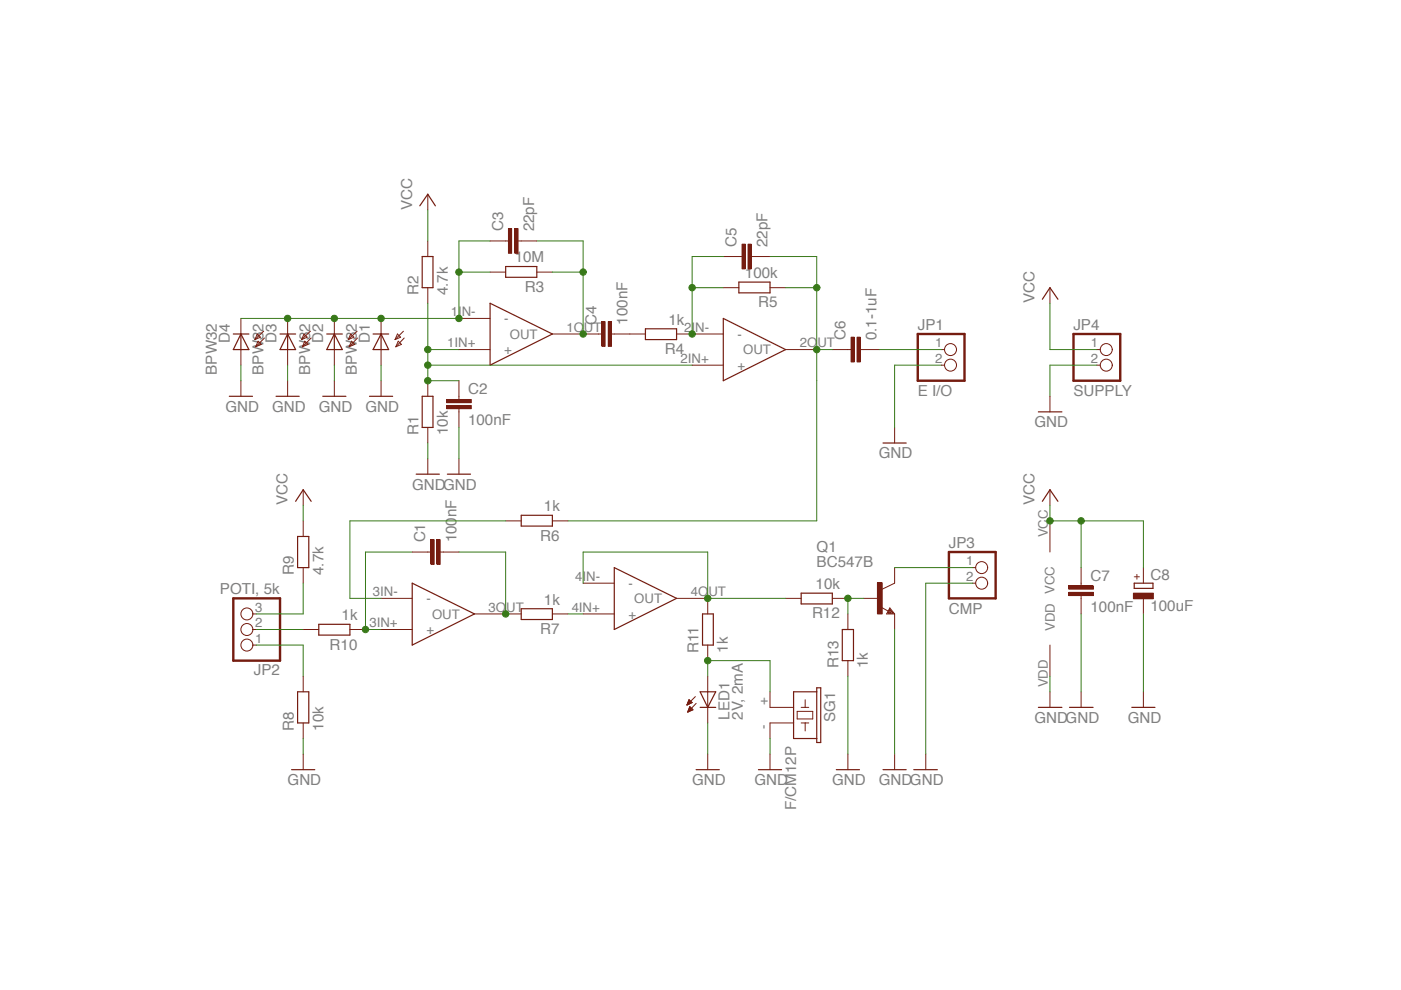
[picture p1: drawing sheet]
<svg xmlns="http://www.w3.org/2000/svg" width="297mm" height="210mm" viewBox="0 0 297 210" stroke-linecap="round" stroke-linejoin="round" font-family="sans-serif">
<g fill="none" stroke="#751c10" stroke-width=".25">
<path d="M89 43.6l1.7-2.4 1.6 2.4M89.5 54.4h2.3v6.6h-2.3zM49.5 70.8h3.3M51.1 70.8l1.7 3.3h-3.3zM51.1 70.8v3.3M59.4 70.8h3.3M61 70.8l1.7 3.3h-3.3zM61 70.8v3.3M69.3 70.8h3.3M70.9 70.8l1.7 3.3h-3.3zM70.9 70.8v3.3M79.1 70.8h3.3"/>
<path d="M80.8 70.8l1.6 3.3h-3.3zM80.8 70.8v3.3M103.9 64.3l13.2 6.5-13.2 6.6zM153.4 67.5l13.2 6.6-13.2 6.6zM89.5 84h2.3v6.6h-2.3zM88.2 100.5h5M87.4 123.6l13.2 6.6-13.2 6.6zM130.2 120.3l13.2 6.6-13.2 6.6z"/>
</g>
<g fill="none" stroke="#751c10" stroke-width=".21">
<path d="M90.7 41.2v3.3M90.7 51.1v3.3M51.1 67.5v3.3M51.1 74.1v3.3M54.5 70.8l.7 .7-1.2 .5zM54.7 72.3l.7 .7-1.2 .5zM55.9 70.2l-1.9 1.8M56.1 71.7l-1.9 1.8M61 67.5v3.3M61 74.1v3.3M64.5 70.8l.6 .7-1.2 .5zM64.6 72.3l.7 .7-1.2 .5z"/>
<path d="M65.8 70.2l-1.9 1.8M66 71.7l-1.9 1.8M70.9 67.5v3.3M70.9 74.1v3.3M74.4 70.8l.6 .7-1.1 .5zM74.5 72.3l.7 .7-1.2 .5zM75.7 70.2l-1.8 1.8M75.8 71.7l-1.8 1.8M80.8 67.5v3.3M80.8 74.1v3.3M84.3 70.8l.6 .7-1.1 .5zM84.4 72.3l.7 .7-1.2 .5z"/>
<path d="M85.5 70.2l-1.7 1.8M85.7 71.7l-1.8 1.8M90.7 61v3.3M97.3 74.1h6.6M97.3 67.5h6.6M117.1 70.8h6.5M146.7 70.8h6.7M146.7 77.4h6.7M166.6 74.1h6.6M90.7 80.7v3.3M90.7 90.6v3.3M90.7 97.2v3.3"/>
<path d="M97.3 84v.7M97.3 86.6v.7M80.8 133.5h6.6M80.8 126.9h6.6M100.6 130.2h6.6M123.6 130.2h6.6M123.6 123.6h6.6M143.4 126.9h6.7"/>
</g>
<path d="M94.7 86h5.2v.6h-5.2z" fill="#751c10"/>
<path d="M94.7 86h5.2v.6h-5.2z" fill="none" stroke="#751c10" stroke-width=".21"/>
<path d="M94.7 84.7h5.2v.7h-5.2z" fill="#751c10"/>
<path d="M107.2 51.1h.6M109.8 51.1h.7M94.7 84.7h5.2v.7h-5.2zM97.3 80.7v3.3M97.3 87.3v3.3M97.3 97.2v3.3" fill="none" stroke="#751c10" stroke-width=".21"/>
<path d="M94.8 100.5h5" fill="none" stroke="#751c10" stroke-width=".25"/>
<path d="M109.1 48.4h.7v5.3h-.7z" fill="#751c10"/>
<path d="M109.2 48.5h.6v5.2h-.6z" fill="none" stroke="#751c10" stroke-width=".21"/>
<path d="M107.8 48.4h.7v5.3h-.7z" fill="#751c10"/>
<path d="M103.9 51.1h3.3M103.9 57.7h3.3M107.8 48.5h.7v5.2h-.7zM110.5 51.1h3.3M113.8 57.7h3.3M126.9 70.8h.7M129.6 70.8h.6M51.1 80.7v3.3M61 80.7v3.3M70.9 80.7v3.3M80.8 80.7v3.3" fill="none" stroke="#751c10" stroke-width=".21"/>
<path d="M107.2 56.5h6.6v2.3h-6.6zM48.6 84h4.9M58.5 84h4.9M68.4 84h4.9M78.3 84h4.9" fill="none" stroke="#751c10" stroke-width=".25"/>
<path d="M128.9 68.2h.7v5.2h-.7z" fill="#751c10"/>
<path d="M129 68.2h.6v5.2h-.6z" fill="none" stroke="#751c10" stroke-width=".21"/>
<path d="M127.6 68.2h.7v5.2h-.7z" fill="#751c10"/>
<path d="M156.7 54.4h.6M159.3 54.4h.7M123.6 70.8h3.3M127.6 68.2h.7v5.2h-.7zM130.2 70.8h6.6M143.4 70.8h3.3M153.4 61h3.3M163.3 61h3.3" fill="none" stroke="#751c10" stroke-width=".21"/>
<path d="M156.7 59.8h6.6v2.3h-6.6zM136.8 69.7h6.6v2.3h-6.6z" fill="none" stroke="#751c10" stroke-width=".25"/>
<path d="M158.6 51.7h.7v5.3h-.7z" fill="#751c10"/>
<path d="M158.6 51.8h.7v5.2h-.7z" fill="none" stroke="#751c10" stroke-width=".21"/>
<path d="M157.3 51.7h.7v5.3h-.7z" fill="#751c10"/>
<g fill="none" stroke="#751c10" stroke-width=".21">
<path d="M153.4 54.4h3.3M157.3 51.8h.7v5.2h-.7zM160 54.4h3.3M199.6 74.1h.7M199.6 77.4h.7M90.7 117h.7M93.3 117h.7M107.2 110.4h3.3M117.1 110.4h3.3M107.2 130.2h3.3M117.1 130.2h3.3"/>
<circle cx="201.5" cy="77.4" r="1.27"/>
<circle cx="201.5" cy="74.1" r="1.27"/>
</g>
<path d="M194.6 70.8h9.9v9.9h-9.9z" fill="none" stroke="#751c10" stroke-width=".51"/>
<path d="M110.5 109.3h6.6v2.2h-6.6zM110.5 129.1h6.6v2.3h-6.6z" fill="none" stroke="#751c10" stroke-width=".25"/>
<path d="M92.6 114.4h.7v5.2h-.7z" fill="#751c10"/>
<path d="M92.6 114.4h.7v5.3h-.7z" fill="none" stroke="#751c10" stroke-width=".21"/>
<path d="M91.4 114.4h.6v5.2h-.6z" fill="#751c10"/>
<g fill="none" stroke="#751c10" stroke-width=".21">
<path d="M222.6 61v3.3M232.5 74.1h.8M232.5 77.4h.8M189.7 90.6v3.3M222.6 84v3.3M64.3 103.8v3.3M64.3 110.4v3.3M87.4 117h3.3M91.4 114.4h.7v5.3h-.7zM94 117h3.3M222.6 103.8v3.3M222.6 110.4v6.6"/>
<path d="M53.7 136.8h.7M53.7 133.5h.7M53.7 130.2h.7M64.3 120.3v3.3M64.3 133.5h3.3M74.2 133.5h3.3M150.1 126.9v3.3M150.1 136.8v3.3M206.2 120.3h.7M206.2 123.6h.7M222.6 136.8v6.6M229.2 123.6v.6"/>
<path d="M229.2 126.3v.6M64.3 143.4v3.3M64.3 153.3v3.3M64.3 159.9v3.3M145.6 149.5h.1M145.6 149.4h.3M145.7 149.3h.5M145.7 149.1h.7M145.8 149h.8M145.8 149h.9M145.8 150.9h.1M145.8 150.8h.3"/>
<path d="M145.9 148.9h.8M145.9 148.8h.7M145.9 150.7h.4M145.9 150.7h.7M146 148.7h.4M146 148.5h.3M146 150.6h.7M146 150.5h.9M146.1 148.4l-.5 1.1M146.1 148.4l.6 .6M146.1 148.5h.1M146.1 148.4h.1"/>
<path d="M146.1 150.3h.7M146.1 150.2h.6M146.2 150.1h.4M146.2 150.1h.3M146.2 150h.2M146.2 149.9h.1M146.7 149l-1.1 .5M146.9 150.5l-.7-.7-.4 1.2M146.9 150.5l-1.1 .5M147.4 147.7l-1.8 1.8M147.6 149.1l-1.8 1.9M150.1 143.4v9.9"/>
<path d="M150.1 159.9v3.3M163.3 146.7v3.3h5M163.3 159.9v3.3M168.3 153.3h-5v3.3M169 150.8h3.3v1.6h-3.3zM169.9 150h1.6M169.9 153.3h1.6M170.7 148.4v1.6M170.7 153.3v1.7M196.3 159.9v3.3M222.6 146.7v3.3"/>
<circle cx="234.5" cy="77.4" r="1.27"/>
<circle cx="234.5" cy="74.1" r="1.27"/>
<circle cx="52.3" cy="133.5" r="1.27"/>
<circle cx="52.3" cy="136.8" r="1.27"/>
<circle cx="52.3" cy="130.2" r="1.27"/>
<circle cx="208.1" cy="123.6" r="1.27"/>
<circle cx="208.1" cy="120.3" r="1.27"/>
</g>
<g fill="none" stroke="#751c10" stroke-width=".25">
<path d="M221 63.5l1.6-2.5 1.7 2.5M187.2 93.9h4.9M220.2 87.3h4.9M62.7 106.3l1.6-2.5 1.7 2.5M63.1 113.7h2.4v6.6h-2.4zM221 106.3l1.6-2.5 1.7 2.5M67.6 132.4h6.6v2.3h-6.6zM148.9 130.2h2.3v6.6h-2.3zM63.1 146.7h2.4v6.6h-2.4zM148.4 146.7h3.3l-1.6 3.3zM148.4 150h3.3M173.2 146.7h-4.9v9.9h4.9"/>
<path d="M173.2 145.8h.8v11.6h-.8zM220.2 150h4.9M61.8 163.2h4.9M147.6 163.2h4.9M160.8 163.2h4.9M193.7 163.2h5"/>
</g>
<path d="M227.6 70.8h9.9v9.9h-9.9zM201.2 117h9.9v9.9h-9.9zM49.5 126.9h9.9v13.2h-9.9z" fill="none" stroke="#751c10" stroke-width=".51"/>
<path d="M226.6 125.6h5.2v.7h-5.2z" fill="#751c10"/>
<path d="M226.6 125.6h5.2v.7h-5.2z" fill="none" stroke="#751c10" stroke-width=".21"/>
<path d="M226.6 124.2h5.2v.7h-5.2z" fill="#751c10"/>
<path d="M226.6 124.2h5.2v.7h-5.2zM229.2 120.3v3.3M229.2 126.9v3.3M229.2 146.7v3.3" fill="none" stroke="#751c10" stroke-width=".21"/>
<path d="M240.5 123.6h4v1.1h-4zM226.8 150h5" fill="none" stroke="#751c10" stroke-width=".25"/>
<path d="M240.3 125.7h4.2v1.2h-4.2z" fill="#751c10"/>
<path d="M179.8 74.1h.6M182.4 74.1h.7M240.3 125.8h4.2v1.2h-4.2zM242.4 120.3v3.3M242.4 126.9v3.3M242.4 146.7v3.3" fill="none" stroke="#751c10" stroke-width=".21"/>
<path d="M240 150h4.9" fill="none" stroke="#751c10" stroke-width=".25"/>
<path d="M181.7 71.5h.7v5.2h-.7z" fill="#751c10"/>
<path d="M181.7 71.5h.7v5.2h-.7z" fill="none" stroke="#751c10" stroke-width=".21"/>
<path d="M180.4 71.5h.7v5.2h-.7z" fill="#751c10"/>
<path d="M176.5 74.1h3.3M180.4 71.5h.7v5.2h-.7zM183.1 74.1h3.3M166.6 126.9h3.3M176.5 126.9h3.3M179.8 130.2v3.3M186.8 128.7l1.5 .9M188.7 128.9l1 1.3h-1.7zM189.7 123.6l-2.7 1.3M179.8 140.1v3.3" fill="none" stroke="#751c10" stroke-width=".21"/>
<path d="M169.9 125.8h6.6v2.3h-6.6zM178.6 133.5h2.4v6.6h-2.4zM188.7 129.6l.1 .3h-.5l.4-.7 .6 .8h-1" fill="none" stroke="#751c10" stroke-width=".25"/>
<path d="M186 123.5h1v6.6h-1z" fill="#751c10"/>
<path d="M183.1 126.9h3.3M186 123.6h1v6.6h-1zM189.7 120.3v3.3M189.7 130.2v3.3M179.8 159.9v3.3M189.7 159.9v3.3" fill="none" stroke="#751c10" stroke-width=".21"/>
<path d="M177.3 163.2h4.9M187.2 163.2h4.9" fill="none" stroke="#751c10" stroke-width=".25"/>
<path d="M90.7 64.3v16.4M90.7 74.1h6.6" fill="none" stroke="#387919" stroke-width=".21"/>
<circle cx="90.7" cy="74.1" r=".68" fill="#387919"/>
<g fill="none" stroke="#387919" stroke-width=".21">
<path d="M90.7 80.7h6.6"/>
<circle cx="90.7" cy="74.1" r=".68"/>
</g>
<circle cx="90.7" cy="80.7" r=".68" fill="#387919"/>
<g fill="none" stroke="#387919" stroke-width=".21">
<path d="M90.7 77.4h56"/>
<circle cx="90.7" cy="80.7" r=".68"/>
</g>
<circle cx="90.7" cy="77.4" r=".68" fill="#387919"/>
<g fill="none" stroke="#387919" stroke-width=".21">
<path d="M51.1 67.5h46.2"/>
<circle cx="90.7" cy="77.4" r=".68"/>
</g>
<circle cx="61" cy="67.5" r=".68" fill="#387919"/>
<circle cx="61" cy="67.5" r=".68" fill="none" stroke="#387919" stroke-width=".21"/>
<circle cx="70.9" cy="67.5" r=".68" fill="#387919"/>
<circle cx="70.9" cy="67.5" r=".68" fill="none" stroke="#387919" stroke-width=".21"/>
<circle cx="80.8" cy="67.5" r=".68" fill="#387919"/>
<g fill="none" stroke="#387919" stroke-width=".21">
<path d="M97.3 57.7h6.6M103.9 51.1h-6.6v16.4"/>
<circle cx="80.8" cy="67.5" r=".68"/>
</g>
<circle cx="97.3" cy="67.5" r=".68" fill="#387919"/>
<circle cx="97.3" cy="67.5" r=".68" fill="none" stroke="#387919" stroke-width=".21"/>
<circle cx="97.3" cy="57.7" r=".68" fill="#387919"/>
<g fill="none" stroke="#387919" stroke-width=".21">
<path d="M113.8 51.1h9.8v19.7M117.1 57.7h6.5"/>
<circle cx="97.3" cy="57.7" r=".68"/>
</g>
<circle cx="123.6" cy="57.7" r=".68" fill="#387919"/>
<circle cx="123.6" cy="57.7" r=".68" fill="none" stroke="#387919" stroke-width=".21"/>
<circle cx="123.6" cy="70.8" r=".68" fill="#387919"/>
<g fill="none" stroke="#387919" stroke-width=".21">
<path d="M90.7 44.5v6.6M51.1 77.4v3.3M61 77.4v3.3M70.9 77.4v3.3M80.8 77.4v3.3M199.6 77.4h-9.9v13.2M232.5 77.4h-9.9v6.6M90.7 93.9v3.3M97.3 90.6v6.6M64.3 107.1v3.3M222.6 107.1v3.3h19.8v9.9M229.2 110.4v9.9"/>
<path d="M189.7 133.5v26.4M206.2 123.6h-9.9v36.3M229.2 130.2v16.5M242.4 130.2v16.5M64.3 156.6v3.3M150.1 153.3v6.6M163.3 156.6v3.3M179.8 143.4v16.5M222.6 143.4v3.3"/>
<circle cx="123.6" cy="70.8" r=".68"/>
</g>
<circle cx="222.6" cy="110.4" r=".68" fill="#387919"/>
<circle cx="222.6" cy="110.4" r=".68" fill="none" stroke="#387919" stroke-width=".21"/>
<circle cx="229.2" cy="110.4" r=".68" fill="#387919"/>
<g fill="none" stroke="#387919" stroke-width=".21">
<path d="M153.4 54.4h-6.7v16.4M146.7 61h6.7M222.6 64.3v9.8h9.9"/>
<circle cx="229.2" cy="110.4" r=".68"/>
</g>
<circle cx="146.7" cy="70.8" r=".68" fill="#387919"/>
<circle cx="146.7" cy="70.8" r=".68" fill="none" stroke="#387919" stroke-width=".21"/>
<circle cx="146.7" cy="61" r=".68" fill="#387919"/>
<g fill="none" stroke="#387919" stroke-width=".21">
<path d="M163.3 54.4h9.9v19.7M166.6 61h6.6"/>
<circle cx="146.7" cy="61" r=".68"/>
</g>
<circle cx="173.1" cy="74.1" r=".68" fill="#387919"/>
<circle cx="173.2" cy="74.1" r=".68" fill="none" stroke="#387919" stroke-width=".21"/>
<circle cx="173.1" cy="61" r=".68" fill="#387919"/>
<g fill="none" stroke="#387919" stroke-width=".21">
<path d="M176.5 74.1h-3.3v36.3h-52.8M97.3 117h9.9v13.2"/>
<circle cx="173.2" cy="61" r=".68"/>
</g>
<circle cx="107.2" cy="130.1" r=".68" fill="#387919"/>
<g fill="none" stroke="#387919" stroke-width=".21">
<path d="M87.4 117h-9.9v16.5h3.3M120.4 130.2h3.2"/>
<circle cx="107.2" cy="130.2" r=".68"/>
</g>
<circle cx="77.5" cy="133.4" r=".68" fill="#387919"/>
<g fill="none" stroke="#387919" stroke-width=".21">
<path d="M54.4 133.5h9.9M54.4 136.8h9.9v6.6M64.3 123.6v6.6h-9.9M123.6 123.6v-6.6h26.5v9.9"/>
<circle cx="77.5" cy="133.5" r=".68"/>
</g>
<circle cx="150" cy="126.8" r=".68" fill="#387919"/>
<g fill="none" stroke="#387919" stroke-width=".21">
<path d="M150.1 126.9h16.5M150.1 143.4v-3.3h13.2v6.6"/>
<circle cx="150.1" cy="126.9" r=".68"/>
</g>
<circle cx="150" cy="140.1" r=".68" fill="#387919"/>
<g fill="none" stroke="#387919" stroke-width=".21">
<path d="M186.4 74.1h13.2M107.2 110.4h-33v16.5h6.6M183.1 126.9h-3.3v3.3"/>
<circle cx="150.1" cy="140.1" r=".68"/>
</g>
<circle cx="179.7" cy="126.8" r=".68" fill="#387919"/>
<g fill="none" stroke="#387919" stroke-width=".21">
<path d="M189.7 120.3h16.5"/>
<circle cx="179.8" cy="126.9" r=".68"/>
</g>
<g font-size="3.2" fill="#808080">
<text x="87.4" y="44.4" transform="rotate(-90 87.4 44.4)">VCC</text>
<text x="106.7" y="49.1" transform="rotate(-90 106.7 49.1)">C3</text>
<text x="113.3" y="49.1" transform="rotate(-90 113.3 49.1)">22pF</text>
<text x="156.1" y="52.4" transform="rotate(-90 156.1 52.4)">C5</text>
<text x="162.7" y="52.4" transform="rotate(-90 162.7 52.4)">22pF</text>
<text x="109.1" y="55.6">10M</text>
<text x="157.9" y="58.9">100k</text>
<text x="88.7" y="62.6" transform="rotate(-90 88.7 62.6)">R2</text>
<text x="95" y="62.6" transform="rotate(-90 95 62.6)">4.7k</text>
<text x="111.3" y="61.9">R3</text>
<text x="160.7" y="65.2">R5</text>
<text x="219.3" y="64.2" transform="rotate(-90 219.3 64.2)">VCC</text>
<text x="126.5" y="68.9" transform="rotate(-90 126.5 68.9)">C4</text>
<text x="133.1" y="68.9" transform="rotate(-90 133.1 68.9)">100nF</text>
<text x="141.7" y="68.8">1k</text>
<text x="194.6" y="70">JP1</text>
<text x="227.6" y="70">JP4</text>
<text x="48.7" y="72.7" transform="rotate(-90 48.7 72.7)">D4</text>
<text x="58.6" y="72.7" transform="rotate(-90 58.6 72.7)">D3</text>
<text x="68.5" y="72.7" transform="rotate(-90 68.5 72.7)">D2</text>
<text x="78.4" y="72.7" transform="rotate(-90 78.4 72.7)">D1</text>
<text x="140.9" y="75.1">R4</text>
<text x="179.2" y="72.1" transform="rotate(-90 179.2 72.1)">C6</text>
<text x="185.8" y="72.1" transform="rotate(-90 185.8 72.1)">0.1-1uF</text>
<text x="45.9" y="79.4" transform="rotate(-90 45.9 79.4)">BPW32</text>
<text x="55.8" y="79.4" transform="rotate(-90 55.8 79.4)">BPW32</text>
<text x="65.7" y="79.4" transform="rotate(-90 65.7 79.4)">BPW32</text>
<text x="75.6" y="79.4" transform="rotate(-90 75.6 79.4)">BPW32</text>
<text x="99.2" y="83.5">C2</text>
<text x="47.8" y="87.3">GND</text>
<text x="57.7" y="87.3">GND</text>
<text x="67.6" y="87.3">GND</text>
<text x="77.5" y="87.3">GND</text>
<text x="194.6" y="84">E I/O</text>
<text x="227.6" y="84">SUPPLY</text>
<text x="88.7" y="92.3" transform="rotate(-90 88.7 92.3)">R1</text>
<text x="95" y="92.3" transform="rotate(-90 95 92.3)">10k</text>
<text x="99.2" y="90.1">100nF</text>
<text x="219.3" y="90.6">GND</text>
<text x="186.3" y="97.2">GND</text>
<text x="61" y="107.1" transform="rotate(-90 61 107.1)">VCC</text>
<text x="87.4" y="103.8">GNDGND</text>
<text x="219.3" y="107.1" transform="rotate(-90 219.3 107.1)">VCC</text>
<text x="115.3" y="108.4">1k</text>
<text x="90.2" y="115" transform="rotate(-90 90.2 115)">C1</text>
<text x="96.8" y="115" transform="rotate(-90 96.8 115)">100nF</text>
<text x="114.6" y="114.6">R6</text>
<text x="173.1" y="117">Q1</text>
<text x="201.2" y="116.2">JP3</text>
<text x="46.6" y="125.9">POTI, 5k</text>
<text x="62.3" y="121.9" transform="rotate(-90 62.3 121.9)">R9</text>
<text x="68.6" y="121.9" transform="rotate(-90 68.6 121.9)">4.7k</text>
<text x="172.9" y="124.9">10k</text>
<text x="173.1" y="120.3">BC547B</text>
<text x="231.2" y="123.1">C7</text>
<text x="243.9" y="123">C8</text>
<text x="72.4" y="131.5">1k</text>
<text x="115.3" y="128.2">1k</text>
<text x="172.2" y="131.1">R12</text>
<text x="201.2" y="130.2">CMP</text>
<text x="231.2" y="129.7">100nF</text>
<text x="243.9" y="129.6">100uF</text>
<text x="69.9" y="137.7">R10</text>
<text x="114.6" y="134.4">R7</text>
<text x="53.8" y="143.2">JP2</text>
<text x="148.1" y="138.4" transform="rotate(-90 148.1 138.4)">R11</text>
<text x="154.3" y="138.4" transform="rotate(-90 154.3 138.4)">1k</text>
<text x="177.8" y="141.7" transform="rotate(-90 177.8 141.7)">R13</text>
<text x="184" y="141.7" transform="rotate(-90 184 141.7)">1k</text>
<text x="62.3" y="154.9" transform="rotate(-90 62.3 154.9)">R8</text>
<text x="68.6" y="154.9" transform="rotate(-90 68.6 154.9)">10k</text>
<text x="154.7" y="152.6" transform="rotate(-90 154.7 152.6)">LED1</text>
<text x="157.5" y="152.6" transform="rotate(-90 157.5 152.6)">2V, 2mA</text>
<text x="177.1" y="153.1" transform="rotate(-90 177.1 153.1)">SG1</text>
<text x="219.3" y="153.3">GNDGND</text>
<text x="239.1" y="153.3">GND</text>
<text x="61" y="166.5">GND</text>
<text x="146.7" y="166.5">GND</text>
<text x="159.9" y="166.5">GND</text>
<text x="176.4" y="166.5">GND</text>
<text x="186.3" y="166.5">GNDGND</text>
<text x="168.8" y="171.8" transform="rotate(-90 168.8 171.8)">F/CM12P</text>
</g>
<g font-size="2.8" fill="#808080">
<text x="95.6" y="67.1">1IN-</text>
<text x="106.9" y="68.5">-</text>
<text x="108.1" y="71.8">OUT</text>
<text x="120.1" y="70.4">1OUT</text>
<text x="145.1" y="70.4">2IN-</text>
<text x="156.4" y="71.8">-</text>
<text x="94.8" y="73.7">1IN+</text>
<text x="106.9" y="75.1">+</text>
<text x="144.3" y="77">2IN+</text>
<text x="157.6" y="75.1">OUT</text>
<text x="169.6" y="73.7">2OUT</text>
<text x="198.3" y="73.7">1</text>
<text x="198.3" y="77">2</text>
<text x="231.3" y="73.7">1</text>
<text x="231.3" y="77">2</text>
<text x="156.4" y="78.4">+</text>
<text x="222.2" y="114" transform="rotate(-90 222.2 114)">VCC</text>
<text x="204.9" y="119.8">1</text>
<text x="122" y="123.1">4IN-</text>
<text x="133.3" y="124.6">-</text>
<text x="204.9" y="123.1">2</text>
<text x="54.1" y="129.7">3</text>
<text x="79.1" y="126.4">3IN-</text>
<text x="90.4" y="127.9">-</text>
<text x="91.6" y="131.1">OUT</text>
<text x="103.6" y="129.7">3OUT</text>
<text x="121.2" y="129.7">4IN+</text>
<text x="133.3" y="131.2">+</text>
<text x="134.5" y="127.8">OUT</text>
<text x="146.5" y="126.4">4OUT</text>
<text x="54.1" y="136.3">1</text>
<text x="54.1" y="133">2</text>
<text x="78.3" y="133">3IN+</text>
<text x="90.4" y="134.5">+</text>
<text x="223.6" y="133.7" transform="rotate(-90 223.6 133.7)">VDD VCC</text>
<text x="162.8" y="149.5" transform="rotate(-90 162.8 149.5)">+</text>
<text x="222.2" y="145.7" transform="rotate(-90 222.2 145.7)">VDD</text>
<text x="162.8" y="154.7" transform="rotate(-90 162.8 154.7)">-</text>
</g>
<text font-size="2.3" fill="#751c10" x="241.7" y="123.1" transform="rotate(-90 241.7 123.1)">+</text>
</svg>
